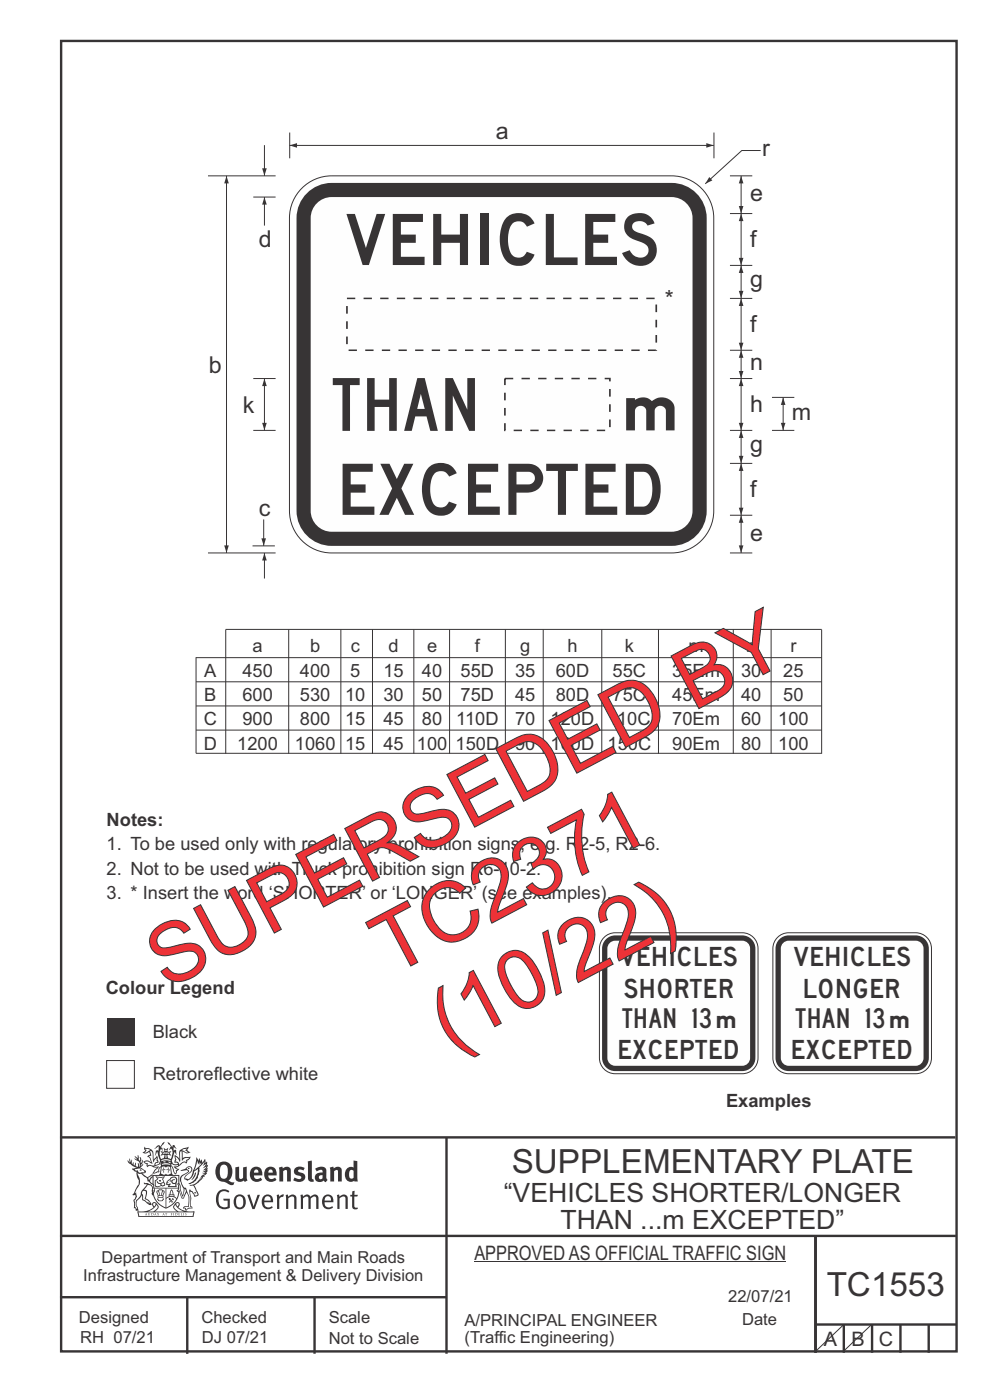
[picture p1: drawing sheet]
<svg xmlns="http://www.w3.org/2000/svg" width="210mm" height="297mm" viewBox="0 0 210 297" stroke-linecap="round" stroke-linejoin="round" font-family="sans-serif">
<g fill="none" stroke="#373435" stroke-width=".51">
<path d="M13 8.7h189.9v278h-189.9zM12.7 241.3h190M94.7 241.4v45.8M12.7 275.2h82M12.7 262.2h190.1M39.7 275.2v12M66.7 275.2v12M173 262.1v24.9M173 281h30M179 281v6M185 281v6M191 281v6"/>
<path d="M197 281v6"/>
</g>
<path d="M22.6 216h5.9v5.9h-5.9z" fill-rule="evenodd" fill="#373435"/>
<path d="M22.6 225h5.9v5.9h-5.9z" fill-rule="evenodd" fill="#fefefe" stroke="#373435" stroke-width=".21"/>
<path d="M100.6 267.7h66.2M179 281l-6 5.7" fill="none" stroke="#373435" stroke-width=".21"/>
<g fill="#373435">
<path d="M47 247.2a2.55 2.55 0 0 0 0 2.7l.3 .2a.81 .81 0 0 0 1-1v-.5a1.04 1.04 0 0 0-1.1-1.5zM46.3 246.9a1.82 1.82 0 0 1 2.1-.3 1.82 1.82 0 0 1 .9 1.9 2.29 2.29 0 0 1-.8 2l.7 .3h.5l-.2 .6a2.87 2.87 0 0 1-2-.7 2.12 2.12 0 0 1-1.7-3.1z" fill-rule="evenodd"/>
<path d="M49.9 247.6l.8-.1v2a.46 .46 0 0 0 .3 .6 .46 .46 0 0 0 .6-.3v-2.1l.7-.2v2.3l.2 .6-.5 .3-.3-.3a1.02 1.02 0 0 1-1.2 .3 1.02 1.02 0 0 1-.6-1.1z" fill-rule="evenodd"/>
<path d="M54 248.3l-.1 .5h.9a.49 .49 0 0 0-.2-.6 .49 .49 0 0 0-.6 .1zM53.4 247.9a1.34 1.34 0 0 1 1.6-.2 1.34 1.34 0 0 1 .6 1.5v.2h-1.7a.77 .77 0 0 0 .5 .8 .77 .77 0 0 0 .9-.4l.3 .5a1.59 1.59 0 0 1-2 .1 1.59 1.59 0 0 1-.5-2z" fill-rule="evenodd"/>
<path d="M57 248.3l-.1 .5h1a.49 .49 0 0 0-.2-.6 .49 .49 0 0 0-.7 .1zM56.4 247.9a1.34 1.34 0 0 1 1.6-.2 1.34 1.34 0 0 1 .7 1.5v.2h-1.8a.77 .77 0 0 0 .5 .8 .77 .77 0 0 0 .9-.4l.4 .5a1.59 1.59 0 0 1-2.1 .1 1.59 1.59 0 0 1-.5-2z" fill-rule="evenodd"/>
<path d="M59.2 247.7l.7-.2 .1 .4a.95 .95 0 0 1 1-.4 .95 .95 0 0 1 .7 .9v2.2h-.8v-2.2a.46 .46 0 0 0-.8 .1v2.1h-.8z" fill-rule="evenodd"/>
<path d="M62.6 247.9a1.75 1.75 0 0 1 2-.1l-.2 .5-.6-.2a.43 .43 0 0 0-.6 .3l.4 .3a1.04 1.04 0 0 1 1.2 1.1 1.04 1.04 0 0 1-1.4 .9l-1.2-.3 .3-.6 1 .3 .4-.3a.88 .88 0 0 0-1-.5l-.4-.3-.1-.3z" fill-rule="evenodd"/>
<path d="M65.3 246.4l.8-.2 .1 3.8 .3 .2 .1 .4a.88 .88 0 0 1-1 0 .88 .88 0 0 1-.3-1z" fill-rule="evenodd"/>
<path d="M67.8 249.4a.43 .43 0 0 0-.1 .7 .43 .43 0 0 0 .7-.1v-.7zM66.8 247.9a1.7 1.7 0 0 1 2.4 .1v1.9l.3 .4-.4 .5-.5-.4a1.03 1.03 0 0 1-1.7-.1 1.03 1.03 0 0 1 .8-1.5l.7-.1v-.4a.8 .8 0 0 0-1.2 .2z" fill-rule="evenodd"/>
<path d="M70 247.7l.7-.2 .1 .4a.95 .95 0 0 1 1-.4 .95 .95 0 0 1 .7 .9v2.2h-.8v-2.2a.46 .46 0 0 0-.8 .1v2.1h-.8z" fill-rule="evenodd"/>
<path d="M74.3 248.2a1.48 1.48 0 0 0 0 1.8h.5l.2-.2v-1.4l-.3-.2zM75 246.2l.8 .1 .1 4.3h-.7l-.1-.1a1.26 1.26 0 0 1-1.4 0 1.26 1.26 0 0 1-.5-1.3 1.29 1.29 0 0 1 .4-1.4 1.29 1.29 0 0 1 1.4-.1z" fill-rule="evenodd"/>
<path d="M46.4 252.7a1.72 1.72 0 0 1 2.3 0l-.3 .3a1.24 1.24 0 0 0-1.4-.2 1.24 1.24 0 0 0-.6 1.4 1.49 1.49 0 0 0 1.2 1.9l.7-.1v-1.3h-.8l-.1-.4h1.3v1.9a1.93 1.93 0 0 1-2.2 0 1.93 1.93 0 0 1-.7-2.2l.2-.8z" fill-rule="evenodd"/>
<path d="M50.4 253.9a1.65 1.65 0 0 0 .2 2.2 .99 .99 0 0 0 1-1.4 .78 .78 0 0 0-.4-.8 .78 .78 0 0 0-.8 0zM50 253.7a1.33 1.33 0 0 1 1.6-.1 1.33 1.33 0 0 1 .5 1.4 1.31 1.31 0 0 1-1.3 1.5 1.31 1.31 0 0 1-1.2-1.5v-.6z" fill-rule="evenodd"/>
<path d="M52.5 253.5l.4-.1 .9 2.6 .8-2.5h.5l-1.1 3h-.5z" fill-rule="evenodd"/>
<path d="M56.3 254l-.2 .7h1.3a.7 .7 0 0 0-.3-.8 .7 .7 0 0 0-.8 .1zM55.9 253.8a1.22 1.22 0 0 1 1.5-.2 1.22 1.22 0 0 1 .5 1.4h-1.8a.93 .93 0 0 0 .5 1.1 .93 .93 0 0 0 1.1-.2l.2 .3a1.43 1.43 0 0 1-1.8 .1 1.43 1.43 0 0 1-.6-1.7z" fill-rule="evenodd"/>
<path d="M58.7 253.5l.4-.1 .1 .5 .4-.4 .6-.1-.2 .5a.66 .66 0 0 0-.8 .7v1.9h-.4z" fill-rule="evenodd"/>
<path d="M60.6 253.5l.4-.1 .1 .5a.94 .94 0 0 1 1-.5 .94 .94 0 0 1 .8 .8v2.3h-.5l-.1-2.6a.81 .81 0 0 0-1.2 .3v2.3h-.4z" fill-rule="evenodd"/>
<path d="M63.7 253.5l.5-.1 .1 .4 .4-.3a.78 .78 0 0 1 1.1 .4 .9 .9 0 0 1 1-.5 .9 .9 0 0 1 .8 .8v2.3h-.5l-.1-2.5a.67 .67 0 0 0-1.1 .3v2.2h-.5v-2.4l-.4-.3-.7 .4v2.3h-.5z" fill-rule="evenodd"/>
<path d="M69 254l-.1 .7h1.3a.7 .7 0 0 0-.3-.8 .7 .7 0 0 0-.9 .1zM68.7 253.8a1.22 1.22 0 0 1 1.5-.2 1.22 1.22 0 0 1 .5 1.4h-1.8a.93 .93 0 0 0 .4 1.1 .93 .93 0 0 0 1.2-.2l.1 .3a1.44 1.44 0 0 1-1.7 .1 1.44 1.44 0 0 1-.6-1.7z" fill-rule="evenodd"/>
<path d="M71.4 253.5l.5-.1 .1 .5a.94 .94 0 0 1 1-.5 .94 .94 0 0 1 .8 .8v2.3h-.5l-.1-2.6a.81 .81 0 0 0-1.2 .3v2.3h-.4z" fill-rule="evenodd"/>
<path d="M74.7 252.7l.5-.1v.9h.7l-.1 .3h-.6v2.2l.1 .2 .5-.1 .1 .3a.75 .75 0 0 1-1.2-.5v-2.1h-.4v-.3h.4z" fill-rule="evenodd"/>
<path d="M30.8 243.7l1.1 .3-.9 .5h-.4l.6-.5zM31.8 244.2h.2a2.44 2.44 0 0 1 .4 1.9l.1 .5 .7-1-.1 .6 .3 .3a.57 .57 0 0 0-.6 .7l-1-.1-.5 .2 .2-.5-.8-.3 .7-.1 .9 .5 .1-.1-.6-1.3-.2-.2 .5-.1zM30.7 243.2l-.1 .5 .2 .3-.6 .5a1.04 1.04 0 0 0 1.4-.2l.2 .7-.3 .1-.2 .4a.94 .94 0 0 1 .8 1.1l-.2-.1a1.16 1.16 0 0 0-1.5-.1l.3 .4 .4 .2 .1 .5 .2 .1 .1-.2a.94 .94 0 0 1 1.1 .2l.8 .1-1.2 1.2a1.13 1.13 0 0 0 1.2-.2l.4-.1-.1-.4 .5-.8a.83 .83 0 0 0-.6 1.1l-.3-.1-.7 .4 1.1-1.4-.5 .1-.5-.1 1.3-.5-.1-.1-.9 .4v-.4l.2-.1 .3 .1 .1-.3-.2-.4v-.6l-.1-.4-.7 1v-.7a1.42 1.42 0 0 0-1.6-1.9z" fill-rule="evenodd"/>
<path d="M38.5 244l.5-.2 .7-.2-.6 .4 .8 .5h-.3zM38.3 244.3l.2-.1 .1 2a1.69 1.69 0 0 1 1.6-.6l-.8 .5 .1 .5a1.1 1.1 0 0 0-1.5 .6l-.1-.5-.2-.2h-.5l.3-.4-.3-.7a1.42 1.42 0 0 1 .8 1.1l.2-.1zM37.1 244.9l.1 1.1-.2 .3 .1 .4h.5l.1 .2a.96 .96 0 0 1-1.1-.1l-.1 .1a1.06 1.06 0 0 0 1.3 .2v.1a.72 .72 0 0 1-1 .2l.3 .5 .6 .2-.4 .1-.1 .7-.2-.3-.4-1.1-.4-.4 .4 .8a1.54 1.54 0 0 0 .7 1.3l.2-.3a.58 .58 0 0 1 .4-.8l.2-.2-.3 .1-.5-.3 .9-.5a.93 .93 0 0 1 1.2-.5v.1l.2-.1 .1-.5a.99 .99 0 0 0 .7-.8l-1.3 .1-.3 .2-.1-1.4 .9 .4 .9-.3-.4-.1-.5-.3 .4-.7-.6 .2a1.46 1.46 0 0 0-1.4 2.1v.3l-.2-.4z" fill-rule="evenodd"/>
<path d="M35.6 247.7l.2 .1-.1 .3 .4 .1h-.4v.6l-.1-.6-.3-.1h.3z" fill-rule="evenodd"/>
<path d="M34.6 247.7l.2 .1v.3h.3l-.3 .1-.1 .6v-.6h-.4l.4-.1z" fill-rule="evenodd"/>
<path d="M34.3 247.6a.57 .57 0 0 1 .9 .2 .57 .57 0 0 1 .9-.2l.2 1.4h-.2a.57 .57 0 0 1-.9 0 .69 .69 0 0 1-1.1 0zM34.2 246.9l-.3 2.1-.2 .4h3l-.2-.4-.3-2.1h-.2v.2l-.8-.1-.8 .1v-.2z" fill-rule="evenodd"/>
<path d="M34.2 251.2a.3 .3 0 0 0 .6 0 .3 .3 0 0 0-.6 0zM33.3 249.7l.3 .3-.3 .4a.79 .79 0 0 0 0 1.3l.8-.3-.1-.2a.55 .55 0 0 1-.7-.6l.1-.1 .2 .3 .3 .2 .8-.2-.4-.7 .4-.4-.7 .2zM33 249.5l1.1 .2 .9-.2-.4 .6 .4 1.2a.56 .56 0 0 1-.8 .3l-.2 .1a.73 .73 0 0 1-.9 .1 .73 .73 0 0 1-.3-1v-.4l.6-.4z" fill-rule="evenodd"/>
<path d="M35.6 250.6l.7-.4a.58 .58 0 0 1 1-.1 .58 .58 0 0 1-.4 .9l-.3-.3a.43 .43 0 0 1 .6-.4 .57 .57 0 0 0-.8 .1h-.2l-.3 .1 .4 .2a.55 .55 0 0 0 .9 .4v.5h-1.3l.3-.4-.1-.2-.6 .2 .2-.3-.2-.1zM35.4 250.6l-.1 .2a.39 .39 0 0 0 .2 .6l.3-.1-.2 .5h1.9l-.1-.8a.86 .86 0 0 0-.1-1.3 .86 .86 0 0 0-1.3 .4z" fill-rule="evenodd"/>
<path d="M36 253.6h.8v.2h-.8zM36.4 252.5l.2 .9h-.4zM36.4 252.3l-.3 .5-.1 .6h-.2v.4l-.7 .4 .2 .1a1.48 1.48 0 0 1 2.1 .1l.2-.1-.6-.5v-.4h-.2l-.1-.6z" fill-rule="evenodd"/>
<path d="M35.8 254.2h.4l.1 .4 .3-.2-.2-.2a.38 .38 0 0 1 .5 .5l-.2-.2-.3 .2 .3 .2-.3 .3-.1-.4-.4 .3-.1-.1 .4-.3-.1-.2-.2 .2z" fill-rule="evenodd"/>
<path d="M34.5 252.8h.2v.2l-.2 .6h-.2zM33.6 254.1h.9v.2a.55 .55 0 0 1-.8 .3v-.1l-.2-.1zM33.4 252.8h.2l.2 .8h-.2zM33.6 253.8l.8-.1 .1 .2h-.8zM33.8 252.5h.5l-.2 1.1h-.1zM33.3 252.6l-.1 .3 .3 1.1a.48 .48 0 0 0-.1 .5 .48 .48 0 0 0 .5 .3h.5a.49 .49 0 0 0 .2-.8l.3-1.1-.1-.3a1.42 1.42 0 0 0-1.5 0z" fill-rule="evenodd"/>
<path d="M33.7 250.3l.4 .1 .1 .3-.3-.1z" fill-rule="evenodd"/>
<path d="M41.3 248.8l.3-.1-.2 .8-.6 .8h-.2l.5-.7z" fill-rule="evenodd"/>
<path d="M39.7 247.8l.3-.2 .5 .2a.88 .88 0 0 1-.6 1.1 1.22 1.22 0 0 0-.8 1.3l.5 .2a.72 .72 0 0 0 .9-.4l.5-.8 .2-.7 .8-.5v.2a2.85 2.85 0 0 1-2 2.8l.1 .2a2.13 2.13 0 0 0 1.9-1.5v-.3a2.01 2.01 0 0 0 .3-1.7l1.1-1.3-.4 1 .7-.5-.7 1 .8-.4-.8 .8 .7-.2-.9 .6 .8-.1-.8 .4h.7l-.8 .3 .3 .2h-.4l.2 .3h-.4l.2 .3h-.4l.1 .2h-.1a2.16 2.16 0 0 1-2 1.1l.1 .1h.4a.76 .76 0 0 1 .7 .8l.5 1.2-.6 .1a1.45 1.45 0 0 0-1.1-1.2l.2 1.7-.1 1.9 .4 .2a1.07 1.07 0 0 0-1.2 .5v-.3l-.5-.2a.87 .87 0 0 1 1.1-.1v-.8a4.4 4.4 0 0 0-.6-3l-.1-.3h-.2a2.16 2.16 0 0 1-.7-2.2l.3-.4 1.2-.7a.55 .55 0 0 0-.4-.8zM37.8 251.2a.76 .76 0 0 1 .3 1l.6 1.6 .4-1.6 .2 .1a.61 .61 0 0 1-.1 .9l-.3 .8-.2 .1-.7-1.6-.3 .1a1.18 1.18 0 0 0 .1-1.4zM41.8 246.3l.2 .7 .3-.5v.6l.4-.5a1.9 1.9 0 0 1-1.2 1.4l-.3 .3zM38.2 248.3l1.4-.1 .2 .1v.4l-.5 .2a1.26 1.26 0 0 0-.9 1.9l.2 .7a1.84 1.84 0 0 1 .1 2l-.4-1.3a.96 .96 0 0 0-.4-1.2l-.4 .2a.78 .78 0 0 1 0 1.3l.1 .3h.4l.4 1.1a.38 .38 0 0 0 .2 .3 .38 .38 0 0 0 .4 0l.6-1.2a2.94 2.94 0 0 1 .4 2.5l-.1 .4h-.8l-.3 .3v.2h.4l.1 .4 .2 .1a1.02 1.02 0 0 1 1.3-.5v-.4l-.3-.1 .1-1.8-.3-1.3h.1a1.14 1.14 0 0 1 .8 1 .63 .63 0 0 0 .8-.2 .63 .63 0 0 0-.2-.9l-.6-1.3 .9-.5 .2-.4h.3l-.1-.2h.4l-.1-.3h.3l-.1-.3 .5-.1-.2-.2 .6-.4v-.2h-.2l.4-.5h-.3l.3-.5-.4 .1 .4-.5v-.3l-.3 .1 .2-.6-.1-.2-.4 .3v-.9l-.6 .9-.2-.8-.2 .5-.3-.7-.1 .6-.5-.8-.1 1.4-.6 1.8a1.81 1.81 0 0 1-1 1.5l-.6-.2a1.75 1.75 0 0 1 1.1-1.3 .75 .75 0 0 0 .1-1.2 .75 .75 0 0 0-1.2 .4z" fill-rule="evenodd"/>
<path d="M41.2 252.9h.3l.2 .2-.4 .1z" fill-rule="evenodd"/>
<path d="M29.4 257.2h11.6l-.1 .8h-11.4zM31.3 257l.5-.2a2.48 2.48 0 0 0 1.4-1.2l.3 .5-.5 .6-.5 .3zM32.5 255.4l.3-.2 .2 .1-.3 .6zM37.2 255.6a2.65 2.65 0 0 0 1.8 1.4h-1.1l-.5-.3-.5-.6zM37.4 255.3l.2-.1 .3 .2-.3 .5zM29.2 257l.1 1.2h11.8l.2-1.1-.2-.1a4.1 4.1 0 0 1-3.3-.9l.3-.4-.1-.6a1.06 1.06 0 0 0-1.3 1l.2 .4 .6 .5h-4.7l.3-.2a.84 .84 0 0 0 .6-.7 .84 .84 0 0 0-.5-.8l-.3-.2h-.5l-.1 .6 .3 .4a4.2 4.2 0 0 1-3.4 .9z" fill-rule="evenodd"/>
<path d="M31 257.5l.1 .2h-.2zM31 257.3l-.3 .5 .4-.1 .2 .1z" fill-rule="evenodd"/>
<path d="M31.3 257.3h.3v.5a.25 .25 0 0 0 .2-.2 .25 .25 0 0 0-.1-.2h.1a.29 .29 0 0 1 0 .4 .29 .29 0 0 1-.4 0 .29 .29 0 0 1 0-.4z" fill-rule="evenodd"/>
<path d="M32.2 257.4a.22 .22 0 0 1 .3 .2 .22 .22 0 0 1-.3 .2zM32 257.3l.1 .5a.33 .33 0 0 0 .4 0 .33 .33 0 0 0 0-.4 .33 .33 0 0 0-.5-.1z" fill-rule="evenodd"/>
<path d="M32.9 257.5l.1 .2h-.2zM32.9 257.3l-.2 .5 .3-.1 .2 .1z" fill-rule="evenodd"/>
<path d="M33.3 257.3h.2l.1 .2 .2-.2-.2 .3 .2 .2-.3-.2-.1 .2h-.1l.2-.2z" fill-rule="evenodd"/>
<path d="M34.7 257.5l.1 .2h-.2zM34.7 257.3l-.3 .5 .4-.1 .2 .1z" fill-rule="evenodd"/>
<path d="M35 257.3h.5l-.2 .1v.4h-.2l.1-.4z" fill-rule="evenodd"/>
<path d="M36.2 257.3h.3l-.1 .1v.2l.1-.1-.1 .1v.2h-.2z" fill-rule="evenodd"/>
<path d="M36.7 257.3h.2v.5h-.2z" fill-rule="evenodd"/>
<path d="M37.3 257.4a.22 .22 0 0 1 .3 .2 .22 .22 0 0 1-.3 .2zM37.1 257.3v.5a.33 .33 0 0 0 .5 0 .33 .33 0 0 0 0-.4 .33 .33 0 0 0-.5-.1z" fill-rule="evenodd"/>
<path d="M37.8 257.3h.4l-.2 .1v.2l.1-.1-.1 .1v.2h.2h-.4z" fill-rule="evenodd"/>
<path d="M38.4 257.3h.2l-.1 .4 .2 .1h-.3z" fill-rule="evenodd"/>
<path d="M38.9 257.3h.2v.5h-.2z" fill-rule="evenodd"/>
<path d="M39.3 257.4l.2-.1-.1 .1 .2 .3-.2 .1h-.1v-.1h.2z" fill-rule="evenodd"/>
<path d="M34.2 246.2a1.51 1.51 0 0 1 2 .2 2.67 2.67 0 0 0-2.1 0zM35.7 246.4l.4 .1 .1 .3-.4-.2zM34.6 246.4l.5-.1 .1 .3h-.4zM34 246.6l.3 .2h-.3zM34.9 245.7l.3-.2 .3 .2zM34.9 244.4h.2v.4h-.2zM35 243.9l.2 .1 .2-.1-.1 .3h-.2zM35.1 245.1h.2l.1 .4-.2-.2-.2 .2zM35.3 244.4h.2v.4h-.2zM34.4 244.5h.3l.1 .3-.4 .1 .2-.2zM35.7 244.5h.3l-.2 .2 .2 .2-.4-.1zM32.7 243.7l1-.5-.1 1-.2-.2-.3 .2-.3 1 .5-.9 .3 .8a1.84 1.84 0 0 1 .2 1.8l.4 .1a2.48 2.48 0 0 1 2.2 0l.2-.2-.2-.7 .7-1.8 .4 .7-.2-1.1h-.2l-.2 .3v-.9l.6 .4-.6-.8-.3 .1-.1 .4-.5-.9-.5-.3 .2 .5 .6 .5-.5 .8 .4-.4a2.06 2.06 0 0 1 0 2.3l-.5-.2-.2-.6 .1-.1 .8 .2-.4-.5 .4-.5-.7 .2-.2-.2 .2-.7-.5 .3-.5-.3 .2 .7-.2 .2-.7-.2 .4 .5-.4 .5 .8-.2 .1 .1-.2 .6-.5 .2a2.02 2.02 0 0 1 0-2.2l.3 .5-.1-.7-.3-.1 .8-1.2-.4 .3-.5 .8-.2-.3a.8 .8 0 0 0-.8 .5z" fill-rule="evenodd"/>
<path d="M29.2 248.9l.3 .1a.61 .61 0 0 1 .8 .4l.3 .2a.8 .8 0 0 1 .6 1l.4 .1 .5 .5a1 1 0 0 1 .5 1.1l-.1 .6v-.4h-.1a.96 .96 0 0 0-.8-1.3l-.2-.2h-.7l-.1-.1-.1 .1 .1 .2h.6l-1.2 1.4-.2 .9-.4 .6a1.33 1.33 0 0 0-.5 1.9l.2 .5a1.26 1.26 0 0 1-.5-1.5l-.1-.3a1.56 1.56 0 0 0 .4-1.7l-.3 .2 .2-.6a3.2 3.2 0 0 0 .7-2.9zM30.4 252.6l.4 .1a2.06 2.06 0 0 1-.1 1.6l.7 .5 .4 .4-.6-.1-.8-.6-.1-.9a.51 .51 0 0 1 .1-1zM28.6 248.1a1.52 1.52 0 0 1 2.1 .5l-1.1 .2-.2-.1-.1-.5-.5 .1zM27.5 245.7v.9l-.3-.4h-.1a3.1 3.1 0 0 0 1.9 1.6l-1 .1 .5 .6 .5 .1 .1 1.1a1.84 1.84 0 0 1-.3 2.5l-.4 .9-.3 .4 .2 .1 .4-.1 .1 .4-.2 .5-.3 .2 .1 1.7 .2-.1 .3 .6h.1h.4l-.1-.5a1.3 1.3 0 0 1-.1-1.7l.9-1 .1 1 .6 .3 .5 .5 .1-.1 .2 .3h.5a1.85 1.85 0 0 0-1.2-1.4l.1-.3a1.39 1.39 0 0 0 0-1.4l-.5-.1 .5-.6a.66 .66 0 0 1 .9-.3 .66 .66 0 0 1 .3 .9l-.1 .4 .2-.1v.1l-.1 .3 .2 .6 .1-.3a2.24 2.24 0 0 0 .1-2.2 .73 .73 0 0 1-.7-.7 .73 .73 0 0 1 .6-.7v-.3a.94 .94 0 0 0-.9 .9 .48 .48 0 0 1-.1-.6 .48 .48 0 0 1 .5-.3l.5-.2a.51 .51 0 0 0-.8 .2l-.5 .2-1-.8 .6-.1 .2-.4-1.2-.7 .5-.5v-.3l-.5 .4 .1-.2a.69 .69 0 0 0 .2-1.1v.5l-.2 .3v-1.1l-.3-.2 .1 .5-.1 .3-.4-1.3v.7l-.6-.4 .5 .7-.6-.2 .3 .3a1 1 0 0 1 .7 1.4l-.2-.8v.8l-.5-.1v-.8l-.2 .6-.2-.1-.1-.5-.2 .4-.2-.3 .1-.7-.2 .6z" fill-rule="evenodd"/>
<path d="M29.6 248.2l.2-.2 .3 .3z" fill-rule="evenodd"/>
<path d="M32.4 249.3h5.6v2l-.2-.1v-1.7h-5.2v2.5h5.2v-.8l.1 .2-.1 1.1v-.4h-2.5v4.1a4.1 4.1 0 0 0 2.6-3.6l.1-.1a4 4 0 0 1-2.8 3.9 4.2 4.2 0 0 1-2.8-4.7l.1 1.2 .1-.1a3.8 3.8 0 0 0 2.5 3.4v-4.1h-2.5l-.2-.8z" fill-rule="evenodd"/>
<circle cx="40" cy="247.9" r=".17"/>
</g>
<path d="M184.9 281l-6 5.7" fill="none" stroke="#373435" stroke-width=".21"/>
<path d="M64 39.9a8.9 8.9 0 0 1 6.3-2.6h72.2a9 9 0 0 1 8.9 8.9v62.2a9 9 0 0 1-8.9 8.9h-72.2a9 9 0 0 1-8.9-8.9v-62.2a8.9 8.9 0 0 1 2.6-6.3z" fill-rule="evenodd" fill="#fefefe" stroke="#373435" stroke-width=".21"/>
<path d="M65.5 40.6a7.4 7.4 0 0 1 4.8-1.8h72.2a7.5 7.5 0 0 1 7.4 7.4v62.2a7.5 7.5 0 0 1-7.4 7.4h-72.2a7.5 7.5 0 0 1-7.4-7.4v-62.2a7.4 7.4 0 0 1 2.6-5.6z" fill-rule="evenodd" fill="#373435"/>
<path d="M67.5 42.9a4.4 4.4 0 0 1 2.8-1.1h72.2a4.5 4.5 0 0 1 4.4 4.4v62.2a4.5 4.5 0 0 1-4.4 4.4h-72.2a4.5 4.5 0 0 1-4.4-4.4v-62.2a4.4 4.4 0 0 1 1.6-3.3z" fill-rule="evenodd" fill="#fefefe"/>
<path d="M61.5 28.1v5.5M151.4 28.1v5.5M154.8 98.3h4.8M154.8 117.3h4.8M154.8 109.3h4.8M157.2 109.3v8" fill="none" stroke="#373435" stroke-width=".21"/>
<g fill="#373435">
<path d="M156.7 115.7h1l-.5 1.6z"/>
<path d="M157.2 109.3l.5 1.6h-1z"/>
</g>
<path d="M157.2 98.3v11" fill="none" stroke="#373435" stroke-width=".21"/>
<g fill="#373435">
<path d="M156.7 107.7h1l-.5 1.6z"/>
<path d="M157.2 98.3l.5 1.6h-1z"/>
</g>
<path d="M157.2 91.3v7" fill="none" stroke="#373435" stroke-width=".21"/>
<g fill="#373435">
<path d="M156.7 96.7h1l-.5 1.6z"/>
<path d="M157.2 91.3l.5 1.6h-1z"/>
</g>
<path d="M61.4 30.8h90" fill="none" stroke="#373435" stroke-width=".21"/>
<g fill="#373435">
<path d="M149.8 30.4l1.6 .4-1.6 .5z"/>
<path d="M61.4 30.8l1.6-.4v.9z"/>
</g>
<path d="M161.4 31.9h-4l-7.8 7.1" fill="none" stroke="#373435" stroke-width=".21"/>
<path d="M150.4 37.6l.7 .7-1.5 .7z" fill="#373435"/>
<path d="M107.1 80.3h22.3v11h-22.3z" fill="none" stroke="#373435" stroke-width=".34" stroke-dasharray="1.7 1.7" stroke-linecap="butt"/>
<path d="M154.8 91.3h4.8M154.8 80.3h4.8M157.2 80.3v11" fill="none" stroke="#373435" stroke-width=".21"/>
<g fill="#373435">
<path d="M156.7 89.7h1l-.5 1.6z"/>
<path d="M157.2 80.3l.5 1.6h-1z"/>
</g>
<path d="M157.2 74.3v6" fill="none" stroke="#373435" stroke-width=".21"/>
<g fill="#373435">
<path d="M156.7 78.7h1l-.5 1.6z"/>
<path d="M157.2 74.3l.5 1.6h-1z"/>
</g>
<path d="M154.8 37.3h4.8M157.2 37.3v8M154.8 45.3h4.8" fill="none" stroke="#373435" stroke-width=".21"/>
<g fill="#373435">
<path d="M156.7 43.7h1l-.5 1.6z"/>
<path d="M157.2 37.3l.5 1.6h-1z"/>
</g>
<path d="M154.8 56.3h4.8M157.2 45.3v11" fill="none" stroke="#373435" stroke-width=".21"/>
<g fill="#373435">
<path d="M156.7 54.7h1l-.5 1.6z"/>
<path d="M157.2 45.3l.5 1.6h-1z"/>
</g>
<path d="M163.8 91.3h4.7M163.8 84.3h4.7M166.1 84.3v7" fill="none" stroke="#373435" stroke-width=".21"/>
<g fill="#373435">
<path d="M165.6 89.7h1l-.5 1.6z"/>
<path d="M166.1 84.3l.5 1.6h-1z"/>
</g>
<path d="M157.2 56.3v7M154.8 63.3h4.8" fill="none" stroke="#373435" stroke-width=".21"/>
<g fill="#373435">
<path d="M156.7 61.7h1l-.5 1.6z"/>
<path d="M157.2 56.3l.5 1.6h-1z"/>
</g>
<path d="M154.8 74.3h4.8M157.2 63.3v11" fill="none" stroke="#373435" stroke-width=".21"/>
<g fill="#373435">
<path d="M156.7 72.7h1l-.5 1.6z"/>
<path d="M157.2 63.3l.5 1.6h-1z"/>
</g>
<path d="M44.1 37.3h14.4M48 37.3v80M44.1 117.3h14.4" fill="none" stroke="#373435" stroke-width=".21"/>
<g fill="#373435">
<path d="M47.6 115.7h.9l-.5 1.6z"/>
<path d="M48 37.3l.5 1.6h-.9z"/>
</g>
<path d="M55.9 110.2v5.6" fill="none" stroke="#373435" stroke-width=".21"/>
<path d="M55.4 114.2h1l-.5 1.6z" fill="#373435"/>
<path d="M56.1 30.8v6.5" fill="none" stroke="#373435" stroke-width=".21"/>
<path d="M55.6 35.7h1l-.5 1.6z" fill="#373435"/>
<path d="M56.1 117.3v5.4" fill="none" stroke="#373435" stroke-width=".21"/>
<path d="M56.1 117.3l.5 1.6h-1z" fill="#373435"/>
<path d="M56.1 41.8v6.1" fill="none" stroke="#373435" stroke-width=".21"/>
<path d="M56.1 41.8l.5 1.6h-1z" fill="#373435"/>
<path d="M53.7 91.3h4.8M53.7 80.3h4.8M56.1 80.3v11" fill="none" stroke="#373435" stroke-width=".21"/>
<g fill="#373435">
<path d="M55.6 89.7h1l-.5 1.6z"/>
<path d="M56.1 80.3l.5 1.6h-1z"/>
</g>
<g fill="none" stroke="#373435" stroke-width=".21">
<path d="M53.7 41.8h4.8M53.6 115.8h4.7M41.6 139.5h132.7M41.6 139.4v20.4h132.7M61.2 133.6v26.3M72.3 133.6v26.3M79 133.6v26.3M87.8 133.6v26.3M95.4 133.6v26.3M107.2 133.6v26.3M115.2 133.6v26.3M127.7 133.6v26.3"/>
<path d="M139.7 133.6v26.3M155.5 133.6v26.3M163.6 133.6v26.3M41.6 154.9h132.7M41.6 149.8h132.7M41.6 144.6h132.7M47.9 159.9v-26.3l126.4-.1v26.4"/>
</g>
<path d="M73.6 63.3h65.6v11h-65.6z" fill="none" stroke="#373435" stroke-width=".34" stroke-dasharray="1.7 1.7" stroke-linecap="butt"/>
<path d="M128.1 198.9a3.3 3.3 0 0 1 2.4-1h27a3.4 3.4 0 0 1 3.3 3.3v23.2a3.4 3.4 0 0 1-3.3 3.4h-27a3.4 3.4 0 0 1-3.3-3.4v-23.2a3.3 3.3 0 0 1 .9-2.3z" fill-rule="evenodd" fill="#fefefe" stroke="#373435" stroke-width=".21"/>
<path d="M128.8 199.1l1.1-.6 .6-.1h27a2.79 2.79 0 0 1 2.7 2.8v23.2a2.79 2.79 0 0 1-2.7 2.8h-27a2.79 2.79 0 0 1-2.8-2.8v-23.2a2.78 2.78 0 0 1 1.1-2.1z" fill-rule="evenodd" fill="#373435"/>
<path d="M129.3 200.1l.8-.5h.4h27a1.67 1.67 0 0 1 1.6 1.6v23.2a1.67 1.67 0 0 1-1.6 1.7h-27a1.67 1.67 0 0 1-1.7-1.7v-23.2l.1-.4z" fill-rule="evenodd" fill="#fefefe"/>
<path d="M164.9 198.9a3.3 3.3 0 0 1 2.4-1h26.9a3.4 3.4 0 0 1 3.4 3.3v23.2a3.4 3.4 0 0 1-3.4 3.4h-26.9a3.4 3.4 0 0 1-3.4-3.4v-23.2a3.3 3.3 0 0 1 1-2.3z" fill-rule="evenodd" fill="#fefefe" stroke="#373435" stroke-width=".21"/>
<path d="M165.6 199.1l1.1-.6 .6-.1h26.9a2.79 2.79 0 0 1 2.8 2.8v23.2a2.79 2.79 0 0 1-2.8 2.8h-26.9a2.79 2.79 0 0 1-2.8-2.8v-23.2a2.78 2.78 0 0 1 1.1-2.1z" fill-rule="evenodd" fill="#373435"/>
<path d="M166.1 200.1l.7-.5h.5h26.9a1.67 1.67 0 0 1 1.7 1.6v23.2a1.67 1.67 0 0 1-1.7 1.7h-26.9a1.67 1.67 0 0 1-1.7-1.7v-23.2l.1-.4z" fill-rule="evenodd" fill="#fefefe"/>
<g font-size="17.6" fill="#ed3237">
<text x="83.1" y="207.1" transform="rotate(-28 83.1 207.1)">TC2371</text>
<text x="35.3" y="210" transform="rotate(-28 35.3 210)">SUPERSEDED BY</text>
<text x="95.3" y="222.9" transform="rotate(-28 95.3 222.9)">(10/22)</text>
</g>
<text font-size="15.6" fill="#373435" x="70.3" y="91.4">THAN</text>
<g font-size="15.1" fill="#373435">
<text x="73.2" y="56.2">VEHICLES</text>
<text x="71.4" y="109.2">EXCEPTED</text>
</g>
<text font-size="13" fill="#373435" x="130.9" y="91.3">m</text>
<g font-size="7.1" fill="#373435">
<text x="108.6" y="248.7">SUPPLEMENTARY PLATE</text>
<text x="175.4" y="275">TC1553</text>
</g>
<g font-size="5.8" fill="#373435">
<text x="131.9" y="218.1">THAN 13</text>
<text x="168.7" y="218.1">THAN 13</text>
</g>
<g font-size="5.6" fill="#373435">
<text x="131.6" y="205">VEHICLES</text>
<text x="168.3" y="205">VEHICLES</text>
<text x="132.3" y="211.7">SHORTER</text>
<text x="170.2" y="211.7">LONGER</text>
<text x="130.9" y="224.8">EXCEPTED</text>
<text x="167.7" y="224.8">EXCEPTED</text>
<text x="106.9" y="255">“VEHICLES SHORTER/LONGER</text>
<text x="118.9" y="260.7">THAN ...m EXCEPTED”</text>
</g>
<g font-size="4.9" fill="#373435">
<text x="105.2" y="29.5">a</text>
<text x="161.7" y="33">r</text>
<text x="159.1" y="42.7">e</text>
<text x="54.9" y="52.5">d</text>
<text x="159.1" y="52.5">f</text>
<text x="141.1" y="65.2">*</text>
<text x="159.1" y="60.8">g</text>
<text x="159.1" y="70.5">f</text>
<text x="44.3" y="79.1">b</text>
<text x="159.1" y="78.4">n</text>
<text x="51.5" y="87.5">k</text>
<text x="159.1" y="87.5">h</text>
<text x="168" y="89.2">m</text>
<text x="159.1" y="95.8">g</text>
<text x="159.1" y="105.5">f</text>
<text x="54.9" y="109.5">c</text>
<text x="159.1" y="114.7">e</text>
<text x="151.4" y="218.1">m</text>
<text x="188.2" y="218.1">m</text>
</g>
<g font-size="4.2" fill="#373435">
<text x="100.6" y="267.2">APPROVED AS OFFICIAL TRAFFIC SIGN</text>
<text x="174.7" y="285.4">A</text>
<text x="180.6" y="285.4">B</text>
<text x="186.4" y="285.4">C</text>
</g>
<g font-size="3.9" fill="#373435">
<text x="43.3" y="143.6">A</text>
<text x="51.4" y="143.6">450</text>
<text x="53.6" y="138.4">a</text>
<text x="63.6" y="143.6">400</text>
<text x="65.8" y="138.4">b</text>
<text x="74.3" y="143.6">5</text>
<text x="74.4" y="138.4">c</text>
<text x="81.3" y="143.6">15</text>
<text x="82.4" y="138.4">d</text>
<text x="89.5" y="143.6">40</text>
<text x="90.6" y="138.4">e</text>
<text x="97.7" y="143.5">55D</text>
<text x="100.7" y="138.4">f</text>
<text x="109.3" y="143.6">35</text>
<text x="110.3" y="138.4">g</text>
<text x="117.9" y="143.5">60D</text>
<text x="120.4" y="138.4">h</text>
<text x="130" y="143.5">55C</text>
<text x="132.5" y="138.4">k</text>
<text x="142.6" y="143.5">35Em</text>
<text x="146.1" y="138.4">m</text>
<text x="157.2" y="143.5">30</text>
<text x="158.3" y="138.4">n</text>
<text x="166.2" y="143.6">25</text>
<text x="167.7" y="138.4">r</text>
<text x="43.3" y="148.7">B</text>
<text x="51.4" y="148.7">600</text>
<text x="63.6" y="148.7">530</text>
<text x="73.2" y="148.7">10</text>
<text x="81.3" y="148.7">30</text>
<text x="89.5" y="148.7">50</text>
<text x="97.7" y="148.7">75D</text>
<text x="109.3" y="148.7">45</text>
<text x="117.9" y="148.7">80D</text>
<text x="130" y="148.7">75C</text>
<text x="142.6" y="148.7">45Em</text>
<text x="157.2" y="148.7">40</text>
<text x="166.2" y="148.7">50</text>
<text x="43.2" y="153.9">C</text>
<text x="51.4" y="153.9">900</text>
<text x="63.6" y="153.9">800</text>
<text x="73.2" y="153.9">15</text>
<text x="81.3" y="153.9">45</text>
<text x="89.5" y="153.9">80</text>
<text x="96.8" y="153.8">110D</text>
<text x="109.3" y="153.9">70</text>
<text x="116.8" y="153.8">120D</text>
<text x="129" y="153.8">110C</text>
<text x="142.6" y="153.8">70Em</text>
<text x="157.2" y="153.8">60</text>
<text x="165.1" y="153.9">100</text>
<text x="43.2" y="159.1">D</text>
<text x="50.3" y="159">1200</text>
<text x="62.5" y="159">1060</text>
<text x="73.2" y="159">15</text>
<text x="81.3" y="159">45</text>
<text x="88.4" y="159">100</text>
<text x="96.6" y="159">150D</text>
<text x="109.3" y="159">90</text>
<text x="116.8" y="159">160D</text>
<text x="128.9" y="159">150C</text>
<text x="142.6" y="159">90Em</text>
<text x="157.2" y="159">80</text>
<text x="165.1" y="159">100</text>
<text x="22.6" y="175.2">Notes:</text>
<text x="22.6" y="180.4">1. To be used only with regulatory prohibition signs, e.g. R2-5, R2-6.</text>
<text x="22.6" y="185.6">2. Not to be used with Truck prohibition sign R6-10-2.</text>
<text x="22.6" y="190.8">3. * Insert the word ‘SHORTER’ or ‘LONGER’ (see examples).</text>
<text x="22.4" y="210.8">Colour Legend</text>
<text x="32.4" y="220.2">Black</text>
<text x="32.4" y="229.2">Retroreflective white</text>
<text x="154" y="234.8">Examples</text>
</g>
<g font-size="3.5" fill="#373435">
<text x="21.6" y="267.9">Department of Transport and Main Roads</text>
<text x="17.7" y="271.8">Infrastructure Management &amp; Delivery Division</text>
<text x="16.7" y="280.6">Designed</text>
<text x="42.7" y="280.6">Checked</text>
<text x="69.7" y="280.6">Scale</text>
<text x="98.5" y="281.3">A/PRINCIPAL ENGINEER</text>
<text x="154.5" y="276.2">22/07/21</text>
<text x="157.4" y="281.2">Date</text>
<text x="17" y="284.8">RH 07/21</text>
<text x="42.8" y="284.8">DJ 07/21</text>
<text x="69.7" y="285.2">Not to Scale</text>
<text x="98.5" y="284.8">(Traffic Engineering)</text>
</g>
</svg>
